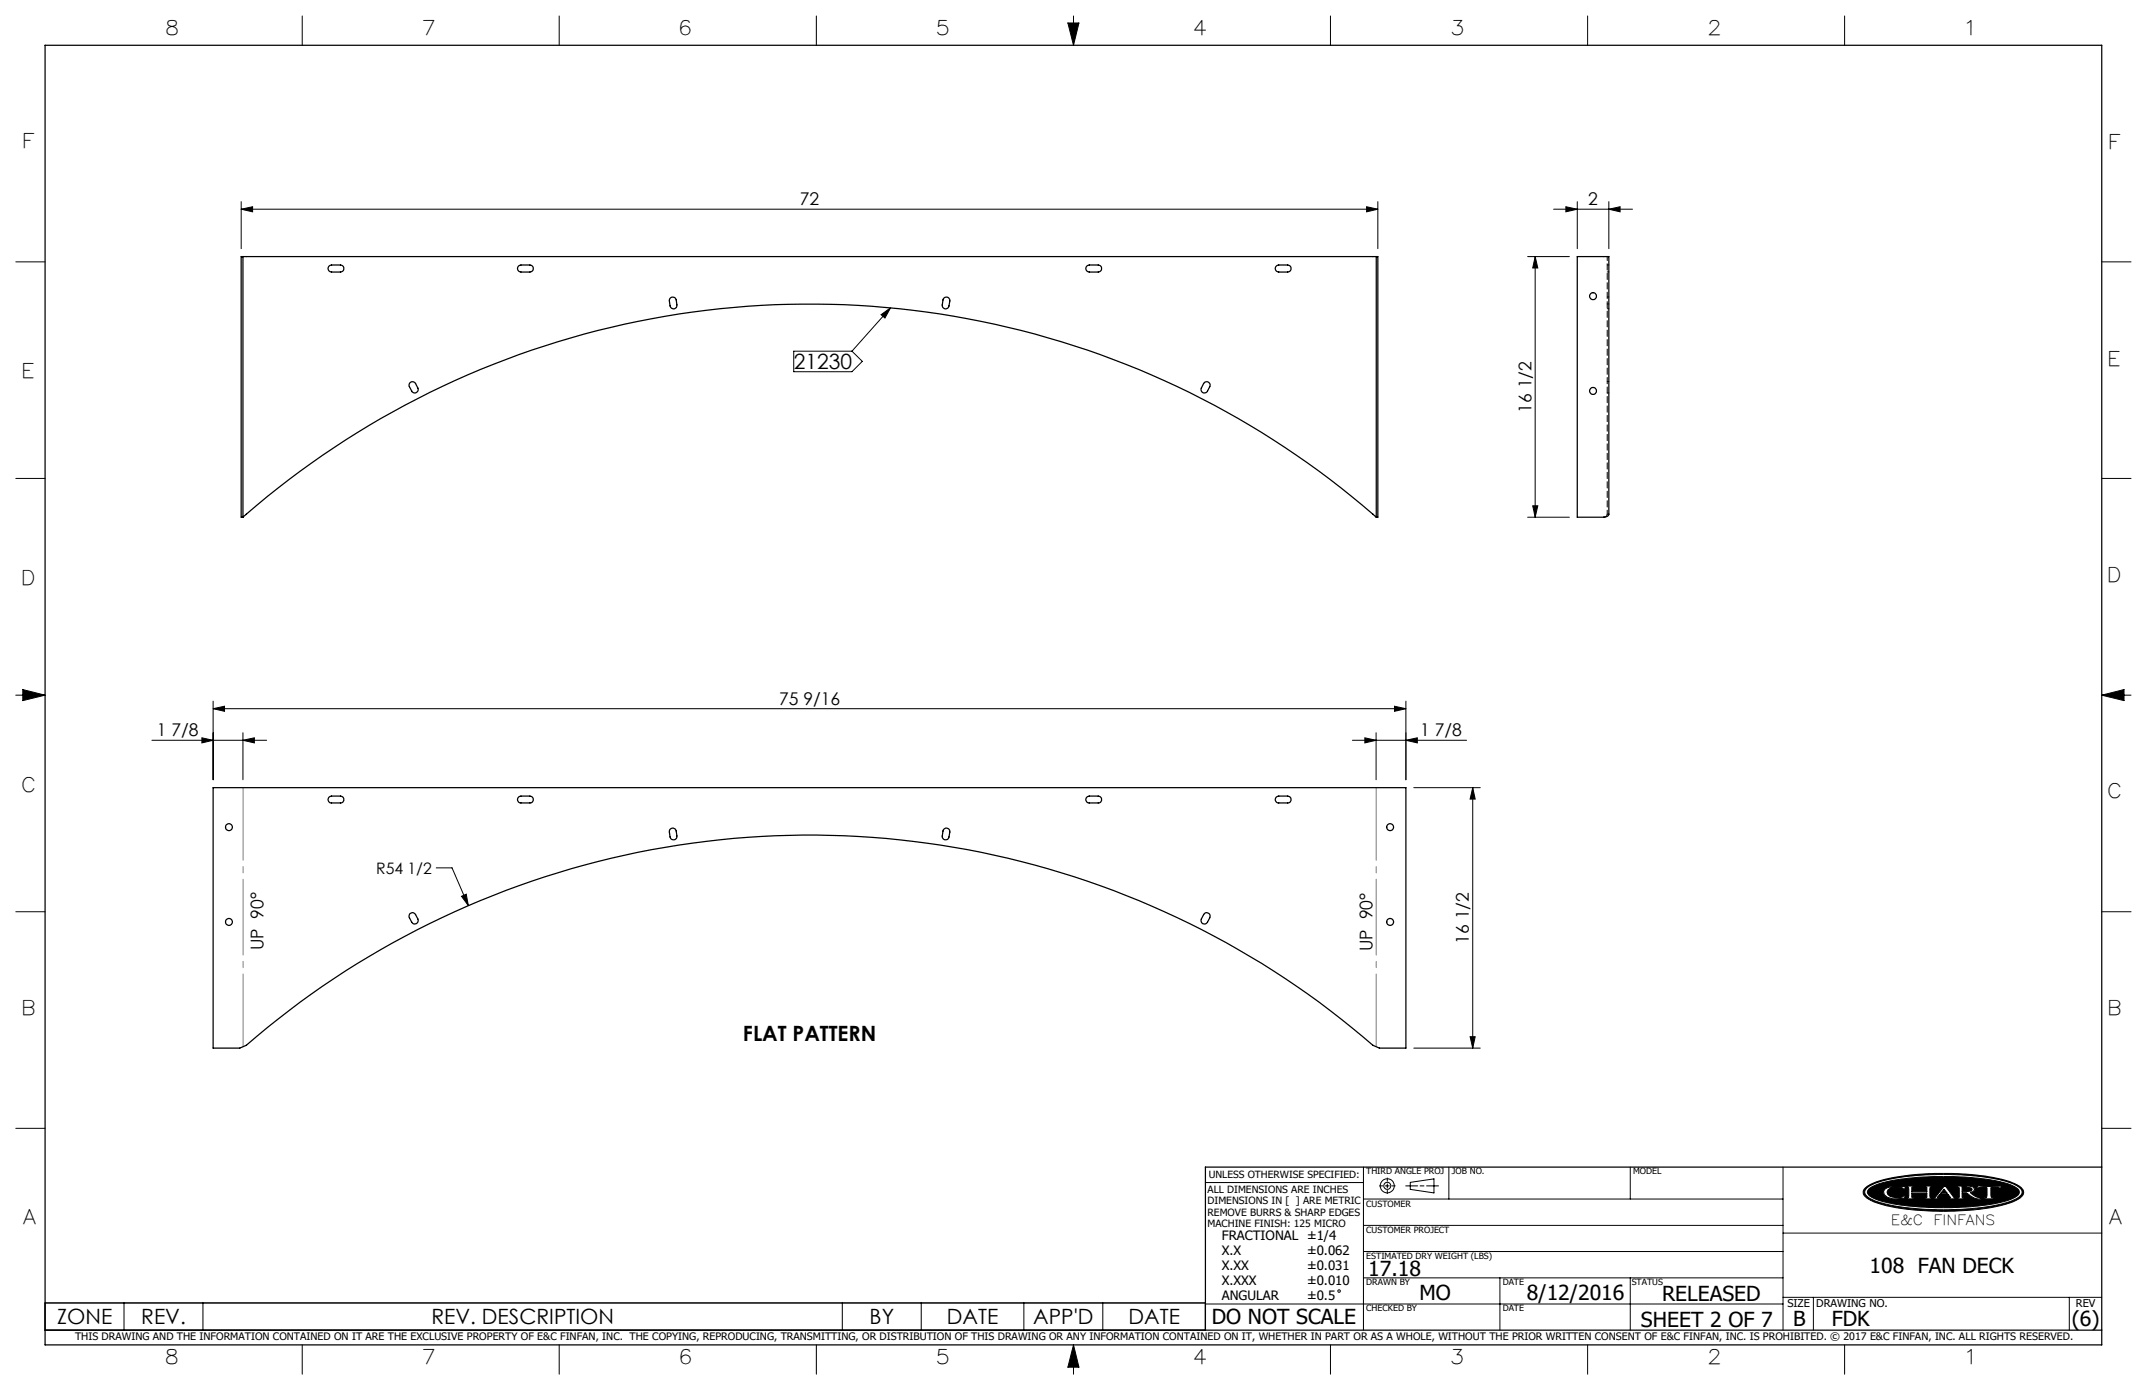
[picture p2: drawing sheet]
<svg xmlns="http://www.w3.org/2000/svg" width="432mm" height="279mm" viewBox="0 0 432 279" stroke-linecap="round" stroke-linejoin="round" font-family="sans-serif">
<g fill="none" stroke="#000" stroke-width=".2">
<path d="M60.8 3.2v5.9M112.5 3.2v5.9M164.2 3.2v5.9M214.8 4.6h2.2l-1.1 4.5zM215.9 3.2v5.9M267.6 3.2v5.9M319.3 3.2v5.9M371 3.2v5.9M3.2 52.6h5.9M48.5 42.1l2.3-.5v1zM48.5 40.5v9.5M48.5 42.1h228.6"/>
<path d="M274.8 41.6l2.3 .5-2.3 .5zM277.1 40.5v9.5M307.2 51.6h8.4M308.8 51.6l.5 2.3h-1zM308.8 51.6v52.4M312.5 42.1h15.8M314.9 41.6l2.3 .5-2.3 .5zM317.2 40.5v9.5M323.6 42.1l2.2-.5v1zM323.6 40.5v9.5M422.7 52.6h5.9M159.6 70.6h11.7l2.1 2-2.1 2.1h-11.7z"/>
<path d="M177.2 63.3l1.9-1.4-1.1 2zM179.1 61.9l-7.8 8.7M3.2 96.2h5.9M422.7 96.2h5.9M307.2 104h8.4M308.3 101.7h1l-.5 2.3zM3.2 139.7h5.9M4.6 138.6l4.5 1.1-4.5 1.1zM422.7 139.7h5.9M422.7 139.7l4.5-1.1v2.2zM30.6 148.8h23M40.6 148.3l2.3 .5-2.3 .5z"/>
<path d="M42.9 142.5l2.3-.5v1zM42.9 140.9v15.8M42.9 142.5h239.9M48.9 148.8l2.3-.5v1zM48.9 147.3v9.4M272 148.8h23M274.5 148.3l2.3 .5-2.3 .5zM276.8 147.3v9.4M280.5 142l2.3 .5-2.3 .5zM282.8 148.8l2.2-.5v1zM282.8 140.9v15.8M284.3 158.3h13.4"/>
<path d="M296.2 158.3l.5 2.3h-1zM296.2 158.3v52.4M87.7 174.4h3.2l3.3 7.6M3.2 183.3h5.9M92.8 180.2l1-.5 .4 2.3zM422.7 183.3h5.9M284.3 210.7h13.4M295.7 208.4h1l-.5 2.3zM3.2 226.8h5.9M242.4 237.7h31.8M274.2 234.6v32.8M277.4 238.4h.7"/>
<path d="M278.6 238.4h.8M279 236.8v.7M279 238v.8M279 239.3v.6M279.9 238.4h.7M282.7 238.4h2.4M283.6 237.7l4.8-.7v2.8l-4.8-.7zM285.6 238.4h.8M286.9 238.4h2.4M291.4 234.6v6.4M327.9 234.6v6.4M358.6 234.6v32.8"/>
<path d="M375.3 238.7a16.2 16.2 0 0 1 7.4-2.3 55.4 55.4 0 0 1 21.3 1.1l1.9 .8a1.36 1.36 0 0 1 1.1 1.1 1.36 1.36 0 0 1-.7 1.4 23 23 0 0 1-9.9 2.4l-.5 .1a53.3 53.3 0 0 1-18.2-1.4 4.1 4.1 0 0 1-3-2 1.17 1.17 0 0 1 .6-1.2zM375.4 238.9a12.3 12.3 0 0 1 6-2.1 59.4 59.4 0 0 1 22.1 .7 4.5 4.5 0 0 1 3.1 1.9 1.36 1.36 0 0 1-.9 1.5 27.8 27.8 0 0 1-10.4 2.1l-1.1 .1a48.8 48.8 0 0 1-17.3-1.8l-1.5-.9a.94 .94 0 0 1 0-1.5zM375.8 239a15.4 15.4 0 0 1 7.6-2.1l3.6-.3 3.3-.1a44.5 44.5 0 0 1 14.2 1.7l.8 .4a1.03 1.03 0 0 1 .8 1 1.03 1.03 0 0 1-.8 1 25.5 25.5 0 0 1-9.5 2l-5 .1a43.6 43.6 0 0 1-13.5-1.6l-1.3-.8a.79 .79 0 0 1-.2-1.3zM379 239.1a5 5 0 0 1 3.5-.6h.7l-.2 .6-.5-.4a3.4 3.4 0 0 0-2.8 .4l-.2 .5 .2 .5a3.1 3.1 0 0 0 2.8 .5l.4-.3h.3l-.2 .5-.7 .1a3.6 3.6 0 0 1-3.3-.8l-.2-.6zM383.5 238.4h1.6v.2l-.6 .1v.8h3v-.8l-.5-.1v-.2h1.5v.2l-.3 .1-.1 .4 .1 1.5v.1l.3 .1v.2h-1.5v-.2h.4l.1-.2v-.8h-3v.8l.1 .2h.5v.2h-1.6v-.2l.3-.1 .1-.1v-1.5v-.4l-.4-.1zM391 239l.6 .9h-1.3zM391 238.4h.3l1.7 2.3 .5 .1v.2h-1.6v-.2l.4-.1-.5-.6h-1.7l-.5 .7h.6v.2h-1.5v-.2l.5-.1zM393.6 238.4h2.3l.9 .2 .3 .4-.2 .5-.7 .2 1.2 .9 1.1 .2v.2a4.2 4.2 0 0 1-2.9-1.1l-1-.1v.9l.6 .1v.2h-1.6v-.2h.3l.2-.2v-1.8l-.5-.2zM394.6 238.6h.9l.9 .2 .2 .3-.2 .3-1.8 .1zM397.9 238.3l1 .2 3.7-.1-.3 .5h-.2l-.1-.2h-1.6l.1 1.9 .6 .2v.2h-2.2v-.2l.7-.2v-1.8l-1.6-.1-.2 .2h-.3zM402.1 238.9h.1M422.7 226.8h5.9"/>
<path d="M274.2 256.9h84.4M274.2 251.6h84.4M274.2 246.3h84.4M274.2 241h84.4M301.7 256.9v10.5M327.9 256.9v10.5M358.6 247.9h64.1M9.1 261.9h233.3v5.5h-233.3zM24.9 261.9v5.5M40.8 261.9v5.5M60.8 270.3v5.9M112.5 270.3v5.9"/>
<path d="M164.2 270.3v5.9M169.4 261.9v5.5M185.3 261.9v5.5M205.9 261.9v5.5M215.9 270.3v5.9M215.9 270.3l1.1 4.5h-2.2zM221.8 261.9v5.5M242.4 262.1h116.2M267.6 270.3v5.9M319.3 270.3v5.9M358.6 260.8h64.1M364.7 260.8v6.6"/>
<path d="M371 270.3v5.9M416.2 260.8v6.6"/>
<circle cx="279" cy="238.4" r=".71"/>
<circle cx="279" cy="238.4" r="1.41"/>
<circle cx="269.3" cy="259.5" r=".25"/>
</g>
<g fill="none" stroke="#000" stroke-width=".25">
<path d="M9.1 9.1h413.6v261.2h-413.6zM48.9 51.6h227.9M48.9 51.6h-.4v52.4h.4M48.9 51.6v52.4M66.2 53.5l.5-.2h1.8a.71 .71 0 0 1 .6 .7 .71 .71 0 0 1-.6 .7h-1.8a.71 .71 0 0 1-.7-.5 .71 .71 0 0 1 .2-.7zM104.3 53.5l.5-.2h1.8a.71 .71 0 0 1 .6 .7 .71 .71 0 0 1-.6 .7h-1.8a.71 .71 0 0 1-.7-.5 .71 .71 0 0 1 .2-.7zM134.9 59.9a.71 .71 0 0 1 1.1 .4l.1 1a.7 .7 0 0 1-.5 .8 .7 .7 0 0 1-.8-.6l-.2-1.2zM189.9 59.8a.7 .7 0 0 1 .8 0 .7 .7 0 0 1 .3 .7l-.1 1a.68 .68 0 0 1-.8 .6 .68 .68 0 0 1-.6-.8l.2-1.2zM218.6 53.5l.5-.2h1.8a.71 .71 0 0 1 .6 .7 .71 .71 0 0 1-.6 .7h-1.8a.71 .71 0 0 1-.7-.5 .71 .71 0 0 1 .2-.7zM256.7 53.5l.5-.2h1.8a.71 .71 0 0 1 .6 .7 .71 .71 0 0 1-.6 .7h-1.8a.71 .71 0 0 1-.7-.5 .71 .71 0 0 1 .2-.7zM276.8 51.6h.3v52.4h-.3M276.8 51.6v52.4"/>
<path d="M317.2 51.6h6.4v51.8a.88 .88 0 0 1-1.1 .6h-5.3zM82.5 76.9l.3-.2 .5 .1 .7 1.2a.69 .69 0 0 1-.3 .9 .69 .69 0 0 1-.9-.3l-.5-1zM242.2 76.9a.69 .69 0 0 1 .9-.1 .69 .69 0 0 1 .2 .9l-.4 .9a.69 .69 0 0 1-1 .3 .69 .69 0 0 1-.3-.9zM48.9 104a173 173 0 0 1 227.9 0M322.5 104h.1M42.9 158.3h239.9v52.4h-5.4l-1.3-.6a173 173 0 0 0-226.6 0l-1.3 .6h-5.3zM66.2 160.2l.5-.2h1.8a.69 .69 0 0 1 .6 .7 .69 .69 0 0 1-.6 .7h-1.8a.69 .69 0 0 1-.7-.4 .69 .69 0 0 1 .2-.8zM104.3 160.2l.5-.2h1.8a.69 .69 0 0 1 .6 .7 .69 .69 0 0 1-.6 .7h-1.8a.69 .69 0 0 1-.7-.4 .69 .69 0 0 1 .2-.8zM134.7 166.7a.71 .71 0 0 1 .8-.2 .71 .71 0 0 1 .5 .5l.1 1a.7 .7 0 0 1-.5 .8 .7 .7 0 0 1-.8-.6l-.2-.9zM189.9 166.6a.7 .7 0 0 1 .8 0 .7 .7 0 0 1 .3 .7l-.1 .9a.68 .68 0 0 1-.8 .6 .68 .68 0 0 1-.6-.8l.2-1.1zM218.6 160.2l.5-.2h1.8a.69 .69 0 0 1 .6 .7 .69 .69 0 0 1-.6 .7h-1.8a.69 .69 0 0 1-.7-.4 .69 .69 0 0 1 .2-.8zM256.7 160.2l.5-.2h1.8a.69 .69 0 0 1 .6 .7 .69 .69 0 0 1-.6 .7h-1.8a.69 .69 0 0 1-.7-.4 .69 .69 0 0 1 .2-.8z"/>
<path d="M82.5 183.6l.7-.1 .4 .3 .4 .9a.69 .69 0 0 1-.3 1 .69 .69 0 0 1-.9-.4l-.5-1zM242.3 183.6a.7 .7 0 0 1 .8 0 .7 .7 0 0 1 .2 .9l-.4 .8a.69 .69 0 0 1-1 .4 .69 .69 0 0 1-.3-1zM422.7 234.6h-180.3v32.8M9.1 267.4h413.6"/>
<circle cx="320.4" cy="59.5" r=".69"/>
<circle cx="320.4" cy="78.6" r=".69"/>
<circle cx="46.1" cy="166.3" r=".69"/>
<circle cx="279.6" cy="166.3" r=".69"/>
<circle cx="46.1" cy="185.3" r=".69"/>
<circle cx="279.6" cy="185.3" r=".69"/>
</g>
<g fill="#000">
<path d="M383.5 238.4v.2h.3l.1 .2v1.8l-.1 .1-.3 .1v.2h1.6v-.2h-.5l-.1-.2v-.8h3v.9l-.5 .1v.2h1.5v-.2l-.3-.1-.1-.2v-1.6l.1-.3h.3v-.2h-1.5v.2l.5 .1v.8h-3v-.8l.6-.1v-.2zM391 238.4l-1.8 2.3-.5 .1v.2h1.5v-.2h-.6l.5-.7h1.7l.5 .6-.4 .1v.2h1.6v-.2l-.5-.1-1.7-2.3zM393.6 238.4v.2l.5 .2v1.8l-.2 .2h-.3v.2h1.6v-.2l-.6-.1v-.9l1 .1a3.7 3.7 0 0 0 2.9 1.1v-.2a3.4 3.4 0 0 1-2.3-1.1 .68 .68 0 0 0 .8-.2 .68 .68 0 0 0 0-.8l-.7-.3zM397.9 238.3l-.4 .6h.3l.2-.2 1.6 .1v1.8l-.2 .2h-.5v.2h2.2v-.2h-.5l-.2-.3v-1.7l1.6-.1 .1 .2h.2l.3-.5-4 .1zM375.8 239a13.3 13.3 0 0 1 6.5-2l2.7-.3 3.8-.2 7.5 .2a24.3 24.3 0 0 1 9.1 2 1.01 1.01 0 0 1 .7 .9 1.01 1.01 0 0 1-.7 1 21.9 21.9 0 0 1-8.6 1.9l-3.9 .2h-4.1l-3.8-.2a21.2 21.2 0 0 1-8.8-2l-.4-.3-.2-.5zM379.1 239a1.04 1.04 0 0 0 .7 1.7 7 7 0 0 0 3.2 .1l.2-.5h-.3l-.5 .4a2.56 2.56 0 0 1-2.8-.8 1.28 1.28 0 0 1 1.4-1.3h.2a1.49 1.49 0 0 1 1.4 .2l.4 .3 .2-.6h-.6a4.7 4.7 0 0 0-3.5 .5zM375.3 238.7a17.5 17.5 0 0 1 7.8-2.4l5.1-.4h4.8a34.5 34.5 0 0 1 12.5 2.2l.4 .2a1.36 1.36 0 0 1 .9 2 9.1 9.1 0 0 1-5.1 2.2l-.4 .1a58.1 58.1 0 0 1-23.1-.6 5.6 5.6 0 0 1-3.4-1.9v-.8zM375.3 238.9a1.14 1.14 0 0 0 .6 1.9 24 24 0 0 0 9.3 2.1l4.6 .3 3.7-.1a33.7 33.7 0 0 0 11.9-2.1l.4-.2a1.19 1.19 0 0 0 .9-1.2 1.19 1.19 0 0 0-.9-1.1 21.6 21.6 0 0 0-8.8-2.1l-5.1-.3-4.7 .1a30.2 30.2 0 0 0-11.1 2.1z" fill-rule="evenodd"/>
<path d="M215.9 270.3l-1.1 4.5h2.2zM214.8 4.6h2.2l-1.1 4.5zM4.6 138.6l4.5 1.1-4.5 1.1zM422.7 139.7l4.5-1.1v2.2zM391 239l-.7 .9h1.3zM394.6 238.6v.9l1.7-.1a.38 .38 0 0 0 .3-.4 .38 .38 0 0 0-.5-.3z" fill-rule="evenodd"/>
</g>
<path d="M48.9 158.3v52.1M276.8 158.3v52.1" fill="none" stroke="#808080" stroke-width=".2" stroke-dasharray="15.2 1.3 1.3 1.3" stroke-dashoffset=".6"/>
<g fill="#000">
<path d="M177.2 63.3l1.9-1.4-1.1 2zM92.8 180.2l1-.5 .4 2.3z"/>
<path d="M274.8 41.6l2.3 .5-2.3 .5zM48.5 42.1l2.3-.5v1zM323.6 42.1l2.2-.5v1zM314.9 41.6l2.3 .5-2.3 .5z"/>
<path d="M308.8 51.6l.5 2.3h-1zM308.3 101.7h1l-.5 2.3z"/>
<path d="M274.5 148.3l2.3 .5-2.3 .5zM282.8 148.8l2.2-.5v1z"/>
<path d="M280.5 142l2.3 .5-2.3 .5zM42.9 142.5l2.3-.5v1zM48.9 148.8l2.3-.5v1zM40.6 148.3l2.3 .5-2.3 .5z"/>
<path d="M296.2 158.3l.5 2.3h-1zM295.7 208.4h1l-.5 2.3z"/>
</g>
<path d="M323.6 54.7h-.4M323.6 53.3h-.4M323.6 59.7h-.4M323.2 79h.4M323.2 62.1h.4M323.6 61.1h-.4M323.6 76.7h-.4M322.6 103.9h.1M323.2 103.4h.4" fill="none" stroke="#000" stroke-width=".2" stroke-dasharray="1.3 .6"/>
<path d="M323.2 51.6v51.8M323.2 103.4l-.1 .3-.5 .2" fill="none" stroke="#000" stroke-width=".2" stroke-dasharray="1.3 .6" stroke-dashoffset=".5"/>
<g font-size="4.2">
<text x="159.7" y="74.1">21230</text>
<text x="149.4" y="209.2">FLAT PATTERN</text>
<text x="275.2" y="256.5">17.18</text>
<text x="376" y="255.9">108 FAN DECK</text>
<text x="285.5" y="261.4">MO</text>
<text x="307.1" y="261.3">8/12/2016</text>
<text x="334.3" y="261.6">RELEASED</text>
<text x="11.5" y="266.2">ZONE</text>
<text x="28.4" y="266.2">REV.</text>
<text x="86.8" y="266.2">REV. DESCRIPTION</text>
<text x="174.9" y="266.2">BY</text>
<text x="190.4" y="266.2">DATE</text>
<text x="207.8" y="266.2">APP'D</text>
<text x="227" y="266.2">DATE</text>
<text x="243.7" y="266.1">DO NOT SCALE</text>
<text x="330" y="266.7">SHEET 2 OF 7</text>
<text x="360.6" y="266.5">B</text>
<text x="368.4" y="266.6">FDK</text>
<text x="416.7" y="266.5">(6)</text>
</g>
<g font-size="4">
<text x="33.6" y="7.1">8</text>
<text x="85.2" y="7.1">7</text>
<text x="137" y="7.1">6</text>
<text x="188.6" y="7.1">5</text>
<text x="240.3" y="7.1">4</text>
<text x="292.1" y="7.1">3</text>
<text x="343.8" y="7.1">2</text>
<text x="395.7" y="7.1">1</text>
<text x="4.9" y="29.8">F</text>
<text x="424.5" y="29.9">F</text>
<text x="4.8" y="76">E</text>
<text x="424.3" y="73.5">E</text>
<text x="4.7" y="117.7">D</text>
<text x="424.2" y="116.9">D</text>
<text x="4.7" y="159.3">C</text>
<text x="424.2" y="160.4">C</text>
<text x="4.8" y="204">B</text>
<text x="424.3" y="204">B</text>
<text x="4.8" y="246.1">A</text>
<text x="424.3" y="246">A</text>
<text x="33.6" y="274.3">8</text>
<text x="85.2" y="274.3">7</text>
<text x="137" y="274.3">6</text>
<text x="188.6" y="274.3">5</text>
<text x="240.3" y="274.3">4</text>
<text x="292.1" y="274.3">3</text>
<text x="343.8" y="274.3">2</text>
<text x="395.8" y="274.3">1</text>
</g>
<g font-size="3.5">
<text x="160.9" y="41.3">72</text>
<text x="319.4" y="41.3">2</text>
<text x="308" y="82.9" transform="rotate(-90 308 82.9)">16 1/2</text>
<text x="156.7" y="141.7">75 9/16</text>
<text x="31.6" y="148">1 7/8</text>
<text x="285.6" y="148">1 7/8</text>
<text x="53" y="191" transform="rotate(-90 53 191)">UP 90°</text>
<text x="276.1" y="191.2" transform="rotate(-90 276.1 191.2)">UP 90°</text>
<text x="295.4" y="189.7" transform="rotate(-90 295.4 189.7)">16 1/2</text>
</g>
<text font-size="3.2" x="75.6" y="175.6">R54 1/2</text>
<g font-size="2.8">
<text x="380.3" y="246.2">E&amp;C</text>
<text x="388.9" y="246.2">FINFANS</text>
</g>
<g font-size="2.6">
<text x="245.7" y="249.3">FRACTIONAL ±1/4</text>
<text x="245.7" y="252.3">X.X</text>
<text x="245.7" y="255.3">X.XX</text>
<text x="262.9" y="252.3">±0.062</text>
<text x="262.9" y="255.3">±0.031</text>
<text x="245.7" y="258.3">X.XXX</text>
<text x="245.7" y="261.3">ANGULAR</text>
<text x="262.9" y="258.3">±0.010</text>
<text x="262.9" y="261.3">±0.5</text>
</g>
<g font-size="2.2">
<text x="359.5" y="262.8">SIZE</text>
<text x="365.3" y="262.7">DRAWING NO.</text>
<text x="417.5" y="262.8">REV</text>
</g>
<text font-size="2.1" x="15.1" y="269.4">THIS DRAWING AND THE INFORMATION CONTAINED ON IT ARE THE EXCLUSIVE PROPERTY OF E&amp;C FINFAN, INC. THE COPYING, REPRODUCING, TRANSMITTING, OR DISTRIBUTION OF THIS DRAWING OR ANY INFORMATION CONTAINED ON IT, WHETHER IN PART OR AS A WHOLE, WITHOUT THE PRIOR WRITTEN CONSENT OF E&amp;C FINFAN, INC. IS PROHIBITED. © 2017 E&amp;C FINFAN, INC. ALL RIGHTS RESERVED.</text>
<g font-size="2">
<text x="242.9" y="239.8">ALL DIMENSIONS ARE INCHES</text>
<text x="243.1" y="236.8">UNLESS OTHERWISE SPECIFIED:</text>
<text x="242.9" y="242.1">DIMENSIONS IN [ ] ARE METRIC</text>
<text x="242.9" y="244.4">REMOVE BURRS &amp; SHARP EDGES</text>
<text x="242.9" y="246.7">MACHINE FINISH: 125 MICRO</text>
</g>
<g font-size="1.7">
<text x="274.8" y="236.1">THIRD ANGLE PROJ</text>
<text x="292" y="236.1">JOB NO.</text>
<text x="328.5" y="236.1">MODEL</text>
<text x="274.8" y="242.5">CUSTOMER</text>
<text x="274.8" y="247.8">CUSTOMER PROJECT</text>
<text x="274.8" y="253.1">ESTIMATED DRY WEIGHT (LBS)</text>
<text x="274.8" y="258.3">DRAWN BY</text>
<text x="274.8" y="263.6">CHECKED BY</text>
<text x="302.2" y="263.6">DATE</text>
<text x="302.2" y="258.3">DATE</text>
<text x="328.2" y="258.3">STATUS</text>
</g>
</svg>
